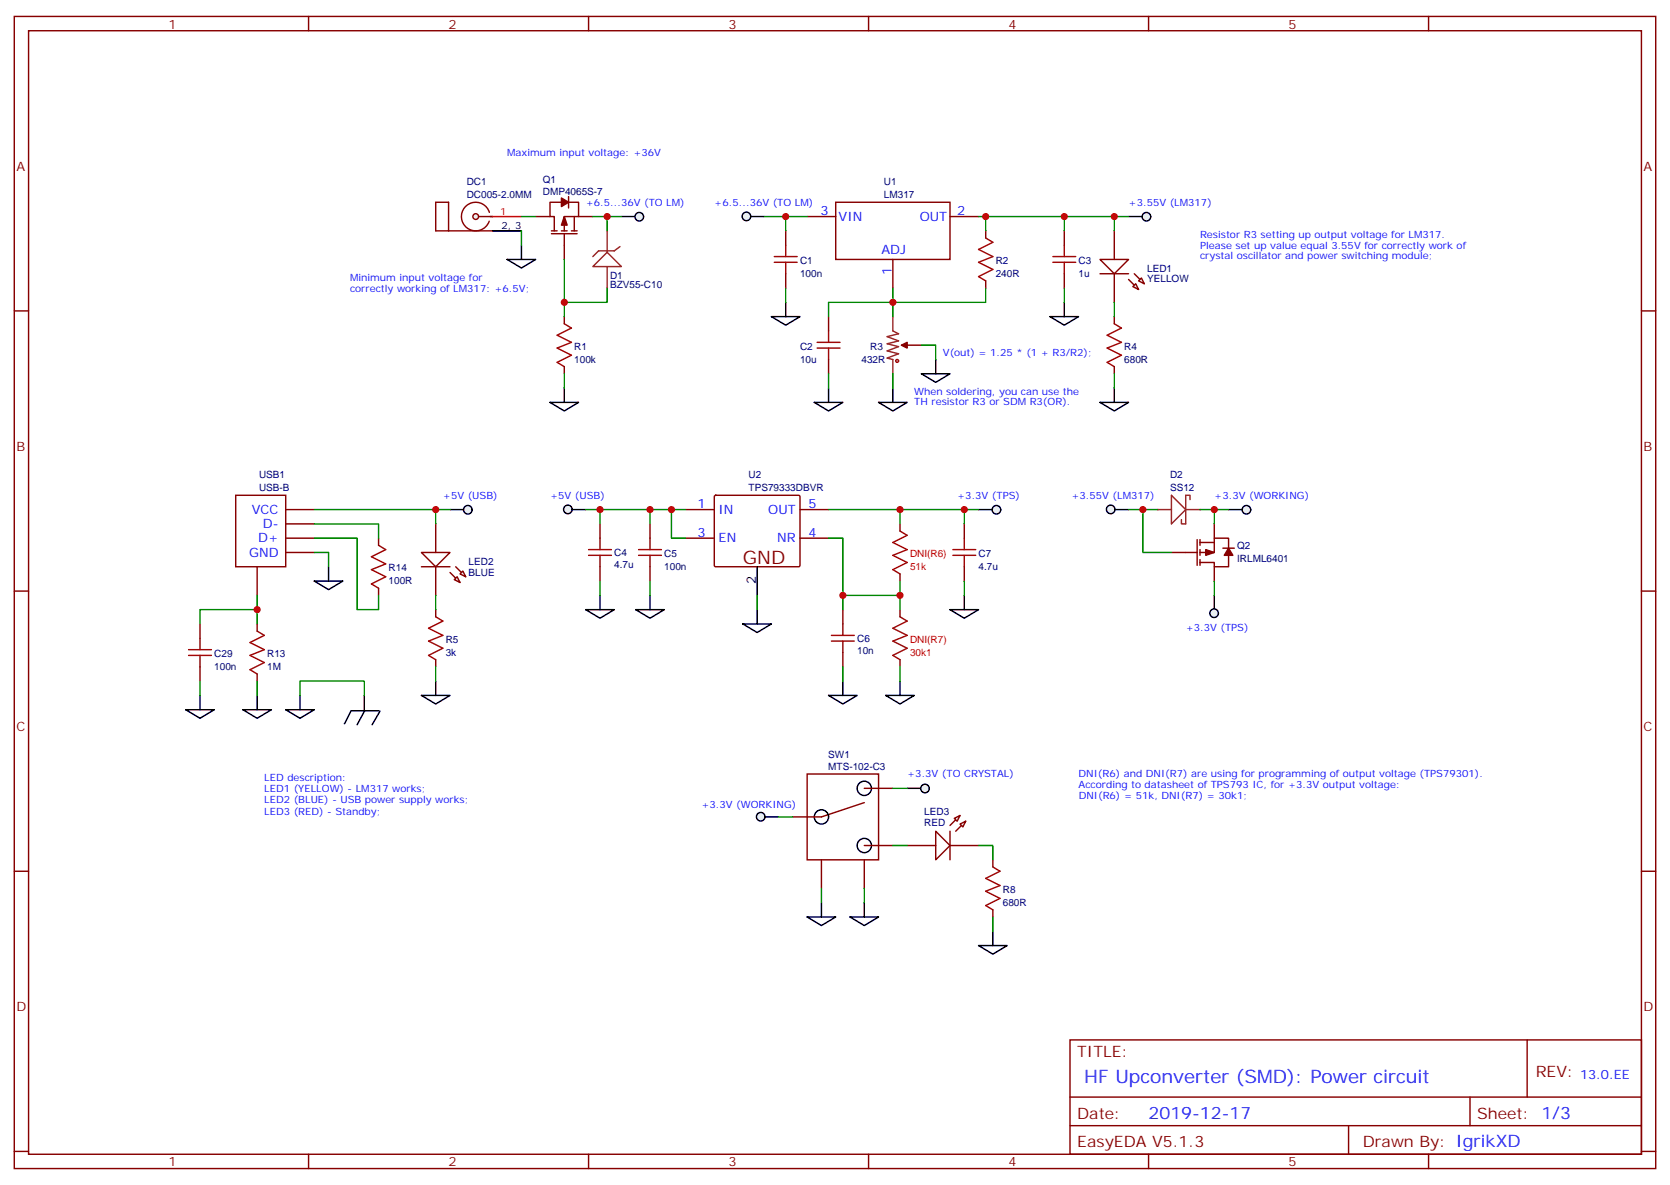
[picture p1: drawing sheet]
<svg xmlns="http://www.w3.org/2000/svg" width="412mm" height="292mm" viewBox="0 0 412 292" stroke-linecap="round" stroke-linejoin="round" font-family="sans-serif">
<g fill="none" stroke="#870000" stroke-width=".35">
<path d="M3.5 4.1h405.4v284.3h-405.4zM7.1 7.6h398.2v277.3h-398.2zM76.2 4.1v3.5M145.3 4.1v3.5M214.5 4.1v3.5M283.6 4.1v3.5M352.8 4.1v3.5M194 57v3.5M199.3 53.4h7.1M206.4 49.9h28.2v14.1h-28.2zM234.6 53.4h7.1M243.4 57v1.7"/>
<path d="M262.8 57v3.5M3.5 76.7h3.6M139.3 78.1v1.8M194 67.6v3.5M204.6 78.1v3.6M220.5 64v7.1M243.4 69.3v1.8M262.8 67.6v3.5M275.2 78.1v1.8M405.3 76.7h3.6M139.3 90.5v1.8M204.6 88.7v3.6"/>
<path d="M224 85.2h3.5M275.2 90.5v1.8M93.5 132.8v1.8M148.2 129.3v3.5M148.2 139.9v3.5M160.5 129.3v3.5M160.5 139.9v3.5M169.3 125.8h7.1M169.3 132.8h7.1M176.4 122.4l.3-.2 20.7 .1 .2 .3-.1 17.1-.3 .2-20.6-.1-.2-.3zM197.6 125.8h7M197.6 132.8h7"/>
<path d="M222.2 129.3v1.8M238.1 129.3v3.5M238.1 139.9v3.5M3.5 145.9h3.6M49.4 154v3.5M63.5 154v1.8M93.5 145.2v1.7M107.6 150.5v1.7M208.1 150.5v3.5M222.2 141.6v1.8M222.2 150.5v1.7M405.3 145.9h3.6"/>
<path d="M49.4 164.6v3.5M63.5 166.3v1.8M107.6 162.8v1.8M208.1 161v3.6M222.2 162.8v1.8M3.5 215h3.6M245.2 212.2v1.8M405.3 215h3.6M245.2 224.5v1.8M264.2 256.6h141.1v28.3h-141.1zM377.1 256.6v14.2M264.2 270.8h141.1"/>
<path d="M264.2 277.8h141.1M333 277.8v7.1M363 270.8v7M3.5 284.2h3.6M76.2 284.9v3.5M145.3 284.9v3.5M214.5 284.9v3.5M283.6 284.9v3.5M352.8 284.9v3.5M405.3 284.2h3.6"/>
</g>
<g fill="none" stroke="#a10000" stroke-width=".35">
<path d="M243.4 58.7l1.8 1.1-3.5 1.8 3.5 1.7-3.5 1.4 3.5 1.8-3.5 1.8 1.7 1M139.3 79.9l1.8 1.1-3.5 1.7 3.5 1.8-3.5 1.4 3.5 1.8-3.5 1.7 1.7 1.1M191.2 64.7h5.6M191.2 63.3h5.6M194 60.5v2.8M194 64.7v2.9M260 64.7h5.6M260 63.3h5.6M262.8 60.5v2.8M262.8 64.7v2.9M275.2 79.9l1.7 1.1-3.5 1.7 3.5 1.8-3.5 1.4 3.5 1.8-3.5 1.7 1.8 1.1M201.8 85.9h5.6"/>
<path d="M201.8 84.5h5.6M204.6 81.7v2.8M204.6 85.9v2.8M93.5 134.6l1.7 1-3.5 1.8 3.5 1.8-3.5 1.4 3.5 1.7-3.5 1.8 1.8 1.1M145.3 135.6h5.7M145.3 137.1h5.7M148.2 132.8v2.8M148.2 137.1v2.8M157.7 135.6h5.6M157.7 137.1h5.6M160.5 132.8v2.8M160.5 137.1v2.8"/>
<path d="M222.2 131.1l1.8 1-3.5 1.8 3.5 1.7-3.5 1.5 3.5 1.7-3.5 1.8 1.7 1M235.3 135.6h5.6M235.3 137.1h5.6M238.1 132.8v2.8M238.1 137.1v2.8M49.4 157.5v2.8M63.5 155.8l1.8 1-3.6 1.8 3.6 1.7-3.6 1.4 3.6 1.8-3.6 1.8 1.8 1M107.6 152.2l1.8 1.1-3.6 1.7 3.6 1.8-3.6 1.4 3.6 1.8-3.6 1.7 1.8 1.1M205.3 158.2h5.7M205.3 156.8h5.7M208.1 154v2.8M208.1 158.2v2.8"/>
<path d="M222.2 152.2l1.8 1.1-3.5 1.7 3.5 1.8-3.5 1.4 3.5 1.8-3.5 1.7 1.7 1.1M46.6 161.7h5.6M46.6 160.3h5.6M49.4 161.7v2.9M245.2 214l1.7 1-3.5 1.8 3.5 1.7-3.5 1.5 3.5 1.7-3.5 1.8 1.8 1"/>
<circle cx="221.5" cy="89.1" r=".35"/>
</g>
<path d="M187 139.9v7" fill="none" stroke="#000" stroke-width=".35"/>
<path d="M220.5 78.1v3.6l1.4 .7-2.8 .7 2.8 1-2.8 .7 2.8 .7-2.8 1.1 2.8 .7-2.8 1.1 1.4 .3v3.6M222.6 85.2h1.4M285.8 125.8h3.5M289.3 122.2l3.5 3.6-3.5 3.5zM292.8 125.8h3.5M293.9 123.3v-1.1h-1.1v7.1h-1.1v-1.1" fill="none" stroke="#8c2424" stroke-width=".35"/>
<path d="M222.6 85.2l1.4-.7v1.4z" fill="#870000" stroke="#870000" stroke-width=".35"/>
<g fill="#8c2424">
<circle cx="285.8" cy="125.8" r=".18"/>
<circle cx="296.3" cy="125.8" r=".18"/>
</g>
<g fill="none" stroke="#870000" stroke-width=".35">
<path d="M289.3 136.3h6.3M295.6 133.2v6.3M296.3 133.9h3.6M296.3 133.2v1.4M296.3 135.6v1.5M296.3 138.1v1.4M299.9 129.3v3.5M299.9 139.9v3.5M302 135.3h2.8M303.4 137.1v2.8h-3.5v-1.1h-3.6M303.4 135.3v-2.5h-3.5v3.5h-3.6M234.6 205.1v7.1"/>
<path d="M237.1 201.3l-2.5 2.4M238.5 202.7l-2.5 2.4"/>
</g>
<g fill="#870000" stroke="#870000" stroke-width=".35">
<path d="M297.7 135.6l2.2 .7-2.2 .8z"/>
<path d="M303.4 135.3l1 1.8h-2.1z"/>
</g>
<path d="M231.1 205.1l3.5 3.6-3.5 3.5z" fill="#fff" stroke="#870000" stroke-width=".35"/>
<g fill="#f0f0f0" stroke="#870000" stroke-width=".35">
<path d="M237.1 203.4l1.4-.7-.7 1.4z"/>
<path d="M235.7 202l1.4-.7-.7 1.4z"/>
</g>
<path d="M104.1 139.9h7M112.5 139.9l2.5 2.4M111.1 141.3l2.5 2.5M224 208.7h7.1M234.6 208.7h7.1" fill="none" stroke="#870000" stroke-width=".35"/>
<path d="M104.1 136.3h7l-3.5 3.6z" fill="#fff" stroke="#870000" stroke-width=".35"/>
<g fill="#f0f0f0" stroke="#870000" stroke-width=".35">
<path d="M112.2 143.1l.7-.8 .7 1.5z"/>
<path d="M113.6 141.6l.7-.7 .7 1.4z"/>
</g>
<path d="M271.6 67.6h7.1M278.7 69l2.5 2.4M280.1 67.6l2.5 2.4M107.6 129.3v7M107.6 139.9v7" fill="none" stroke="#870000" stroke-width=".35"/>
<path d="M271.6 64h7.1l-3.5 3.6z" fill="#fff" stroke="#870000" stroke-width=".35"/>
<g fill="#f0f0f0" stroke="#870000" stroke-width=".35">
<path d="M279.8 70.7l.7-.7 .7 1.4z"/>
<path d="M281.9 68.6l.7 1.4-1.4-.7z"/>
</g>
<path d="M275.2 57v7M275.2 67.6v7" fill="none" stroke="#870000" stroke-width=".35"/>
<path d="M58.2 122.2h12.4v17.7h-12.4z" fill="#fff" stroke="#870000" stroke-width=".35"/>
<path d="M110.8 57v-7.1h-3.2v7.1h14.1M118.2 53.4h3.5M63.5 139.9v7M70.6 125.8h7M70.6 129.3h7M70.6 132.8h7M70.6 136.3h7" fill="none" stroke="#870000" stroke-width=".35"/>
<circle cx="117.5" cy="53.4" r=".71" fill="#f0f0f0" stroke="#870000" stroke-width=".35"/>
<g fill="none" stroke="#870000" stroke-width=".35">
<path d="M120.8 52.4a3.5 3.5 0 0 0-5.4-1.8 3.5 3.5 0 0 0 0 5.7 3.5 3.5 0 0 0 5.4-1.7M132.3 53.4h3.5M136.2 57.7h6.3M136.2 57h1.4M138.6 49.9h-2.8v3.5h1.1v3.6M138.6 57h1.5M139.3 57.7v6.3M140.4 49.9h2.5v3.5h-3.6v3.6M140.4 48.5v2.8M141.1 57h1.4M141.8 53.4v3.6M142.9 53.4h3.5"/>
<path d="M199.3 191h17.7v21.2h-17.7zM213.4 198.1l-10.6 3.5h-7M213.4 194.6h7.1M202.8 212.2v7.1M213.4 208.7h7.1M213.4 212.2v7.1"/>
</g>
<path d="M121.7 53.4h7.1" fill="none" stroke="#f00" stroke-width=".35"/>
<g fill="none" stroke="#000" stroke-width=".35">
<path d="M121.7 57h7.1M111.1 125.8h3.6"/>
<circle cx="213.4" cy="194.6" r="1.76"/>
<circle cx="202.8" cy="201.6" r="1.76"/>
<circle cx="213.4" cy="208.7" r="1.76"/>
</g>
<g fill="#870000" stroke="#870000" stroke-width=".35">
<path d="M139.3 53.4l.8 2.2h-1.5z"/>
<path d="M138.6 48.9l1.8 1-1.8 1.1z"/>
</g>
<path d="M149.9 57v5.3M146.4 65.8l3.5-3.5 3.6 3.5zM149.9 65.8v5.3M153.1 60.9l-1.4 1h-3.9l-1.4 1.4" fill="none" stroke="#8c2424" stroke-width=".35"/>
<circle cx="115.5" cy="125.8" r="1.06" fill="#f0f0f0" stroke="#000" stroke-width=".35"/>
<path d="M188.7 201.6h3.6" fill="none" stroke="#000" stroke-width=".35"/>
<circle cx="187.9" cy="201.6" r="1.06" fill="#f0f0f0" stroke="#000" stroke-width=".35"/>
<path d="M224 194.6h3.5" fill="none" stroke="#000" stroke-width=".35"/>
<circle cx="228.4" cy="194.6" r="1.06" fill="#f0f0f0" stroke="#000" stroke-width=".35"/>
<path d="M278.7 53.4h3.5" fill="none" stroke="#000" stroke-width=".35"/>
<circle cx="283.1" cy="53.5" r="1.06" fill="#f0f0f0" stroke="#000" stroke-width=".35"/>
<path d="M185.2 53.4h3.5" fill="none" stroke="#000" stroke-width=".35"/>
<circle cx="184.3" cy="53.4" r="1.06" fill="#f0f0f0" stroke="#000" stroke-width=".35"/>
<path d="M153.5 53.4h3.5" fill="none" stroke="#000" stroke-width=".35"/>
<circle cx="157.9" cy="53.5" r="1.06" fill="#f0f0f0" stroke="#000" stroke-width=".35"/>
<path d="M141.1 125.8h3.5" fill="none" stroke="#000" stroke-width=".35"/>
<circle cx="140.2" cy="125.7" r="1.06" fill="#f0f0f0" stroke="#000" stroke-width=".35"/>
<path d="M241.7 125.8h3.5" fill="none" stroke="#000" stroke-width=".35"/>
<circle cx="246.1" cy="125.8" r="1.06" fill="#f0f0f0" stroke="#000" stroke-width=".35"/>
<path d="M275.2 125.8h3.5" fill="none" stroke="#000" stroke-width=".35"/>
<circle cx="274.3" cy="125.7" r="1.06" fill="#f0f0f0" stroke="#000" stroke-width=".35"/>
<path d="M299.9 146.9v3.6" fill="none" stroke="#000" stroke-width=".35"/>
<circle cx="299.8" cy="151.3" r="1.06" fill="#f0f0f0" stroke="#000" stroke-width=".35"/>
<path d="M303.4 125.8h3.5" fill="none" stroke="#000" stroke-width=".35"/>
<circle cx="307.8" cy="125.8" r="1.06" fill="#f0f0f0" stroke="#000" stroke-width=".35"/>
<g fill="none" stroke="#000" stroke-width=".35">
<path d="M125.2 64h7.1l-3.5 2.1zM128.8 60.5v3.5M190.5 78.1h7.1l-3.6 2.2zM194 74.6v3.5M259.3 78.1h7l-3.5 2.2zM262.8 74.6v3.5M135.8 99.3h7.1l-3.6 2.1zM139.3 95.8v3.5M201.1 99.3h7l-3.5 2.1zM204.6 95.8v3.5M217 99.3h7l-3.5 2.1zM220.5 95.8v3.5"/>
<path d="M227.5 92.3h7.1l-3.5 2.1zM231.1 88.7v3.6M271.6 99.3h7.1l-3.5 2.1zM275.2 95.8v3.5M81.1 139.9v3.5M77.6 143.4h7.1l-3.6 2.1zM144.6 150.5h7.1l-3.5 2.1zM148.2 146.9v3.6M157 150.5h7l-3.5 2.1zM160.5 146.9v3.6M183.4 154h7.1l-3.5 2.1zM187 150.5v3.5"/>
<path d="M234.6 150.5h7.1l-3.6 2.1zM238.1 146.9v3.6M45.9 175.2h7l-3.5 2.1zM49.4 171.6v3.6M60 175.2h7l-3.5 2.1zM63.5 171.6v3.6M70.6 175.2h7l-3.5 2.1zM74.1 171.6v3.6M86.7 175.4l-1.7 3.2M86.8 175.4h6.8M90 171.6v3.6M90 175.4l-1.8 3.5"/>
<path d="M93.8 175.5l-1.9 3.4M104.1 171.6h7l-3.5 2.1zM107.6 168.1v3.5M204.6 171.6h7.1l-3.6 2.1zM208.1 168.1v3.5M218.7 171.6h7.1l-3.6 2.1zM222.2 168.1v3.5M199.3 226.3h7.1l-3.6 2.1zM202.8 222.8v3.5M209.9 226.3h7.1l-3.6 2.1zM213.4 222.8v3.5M241.7 233.4h7l-3.5 2.1z"/>
<path d="M245.2 229.8v3.6"/>
</g>
<g fill="none" stroke="#008700" stroke-width=".35">
<path d="M128.8 57v3.5M128.8 53.4h3.5M146.4 53.4h3.5v3.6M149.9 53.4h3.6M188.7 53.4h5.3M199.3 53.4h-5.3v3.6M241.7 53.4h1.7v3.6M243.4 53.4h19.4v3.6M262.8 53.4h15.9M275.2 53.4v3.6M139.3 64v14.1M149.9 71.1v3.5h-10.6"/>
<path d="M194 71.1v3.5M204.6 78.1v-3.5h15.9v3.5M220.5 71.1v3.5h22.9v-3.5M262.8 71.1v3.5M275.2 74.6v3.5M139.3 92.3v3.5M204.6 92.3v3.5M220.5 92.3v3.5M227.5 85.2h3.6v3.5M275.2 92.3v3.5M77.6 125.8h30v3.5M77.6 136.3h3.5v3.6"/>
<path d="M77.6 129.3h15.9v3.5M77.6 132.8h10.6v17.7h5.3v-3.6M107.6 125.8h3.5M144.6 125.8h3.6M160.5 125.8h-12.3v3.5M165.8 125.8h-5.3v3.5M169.3 125.8h-3.5v7h3.5M204.6 132.8h3.5v17.7M204.6 125.8h37.1M222.2 125.8v3.5M238.1 125.8v3.5M278.7 125.8h7.1"/>
<path d="M282.2 125.8v10.5h7.1M296.3 125.8h7.1M299.9 125.8v3.5M63.5 150.5h-14.1v3.5M63.5 146.9v7.1M107.6 146.9v3.6M148.2 143.4v3.5M160.5 143.4v3.5M187 146.9v3.6M208.1 146.9h14.1M222.2 143.4v7.1M238.1 143.4v3.5"/>
<path d="M299.9 143.4v3.5M49.4 168.1v3.5M63.5 168.1v3.5M74.1 171.6v-3.5h15.9v3.5M107.6 164.6v3.5M208.1 164.6v3.5M222.2 164.6v3.5M220.5 194.6h3.5M192.3 201.6h3.5M202.8 219.3v3.5M213.4 219.3v3.5M220.5 208.7h3.5"/>
<path d="M241.7 208.7h3.5v3.5M245.2 226.3v3.5"/>
</g>
<g fill="#c00">
<circle cx="243.4" cy="53.4" r=".88"/>
<circle cx="262.8" cy="53.4" r=".88"/>
<circle cx="299.9" cy="125.8" r=".88"/>
<circle cx="63.5" cy="150.5" r=".88"/>
<circle cx="208.1" cy="146.9" r=".88"/>
<circle cx="222.3" cy="146.9" r=".88"/>
<circle cx="238.1" cy="125.8" r=".88"/>
<circle cx="222.3" cy="125.8" r=".88"/>
<circle cx="220.5" cy="74.6" r=".88"/>
<circle cx="275.2" cy="53.4" r=".88"/>
<circle cx="148.2" cy="125.8" r=".88"/>
<circle cx="165.8" cy="125.8" r=".88"/>
<circle cx="194" cy="53.4" r=".88"/>
<circle cx="160.5" cy="125.8" r=".88"/>
<circle cx="139.3" cy="74.6" r=".88"/>
<circle cx="149.9" cy="53.4" r=".88"/>
<circle cx="107.6" cy="125.8" r=".88"/>
<circle cx="282.2" cy="125.8" r=".88"/>
</g>
<text font-size="4.6" fill="#800" x="183.4" y="139.2">GND</text>
<text font-size="4.6" fill="#00f" x="267.8" y="267.2">HF Upconverter (SMD): Power circuit</text>
<text font-size="4.2" fill="#00f" x="283.6" y="276">2019-12-17</text>
<g font-size="3.9" fill="#800">
<text x="266" y="260.9">TITLE:</text>
<text x="379.2" y="265.8">REV:</text>
<text x="266" y="276">Date:</text>
<text x="364.8" y="276">Sheet: 1/3</text>
<text x="266" y="283.1">EasyEDA V5.1.3</text>
<text x="336.5" y="283.1">Drawn By: IgrikXD</text>
</g>
<g font-size="3.2" fill="#800">
<text x="41.6" y="7.1">1</text>
<text x="110.8" y="7.1">2</text>
<text x="179.9" y="7.1">3</text>
<text x="249.1" y="7.1">4</text>
<text x="318.2" y="7.1">5</text>
<text x="4.1" y="42.2">A</text>
<text x="405.9" y="42.2">A</text>
<text x="4.1" y="111.3">B</text>
<text x="405.9" y="111.3">B</text>
<text x="4.1" y="180.4">C</text>
<text x="405.9" y="180.4">C</text>
<text x="4.1" y="249.6">D</text>
<text x="405.9" y="249.6">D</text>
<text x="41.6" y="287.9">1</text>
<text x="110.8" y="287.9">2</text>
<text x="179.9" y="287.9">3</text>
<text x="249.1" y="287.9">4</text>
<text x="318.2" y="287.9">5</text>
</g>
<g font-size="3.2" fill="#00f">
<text x="202.6" y="53.1">3</text>
<text x="236.4" y="53.1">2</text>
<text x="207.1" y="54.5">VIN</text>
<text x="227.1" y="54.5">OUT</text>
<text x="217.7" y="62.7">ADJ</text>
<text x="220.1" y="67.8" transform="rotate(-90 220.1 67.8)">1</text>
<text x="172.3" y="125.4">1</text>
<text x="199.7" y="125.4">5</text>
<text x="62.2" y="126.8">VCC</text>
<text x="64.9" y="130.4">D-</text>
<text x="177.4" y="126.8">IN</text>
<text x="189.7" y="126.8">OUT</text>
<text x="61.5" y="137.4">GND</text>
<text x="63.8" y="133.9">D+</text>
<text x="172.3" y="132.5">3</text>
<text x="177.4" y="133.9">EN</text>
<text x="191.9" y="133.9">NR</text>
<text x="199.7" y="132.5">4</text>
<text x="390.2" y="266.2">13.0.EE</text>
</g>
<text font-size="3.2" x="186.6" y="144" transform="rotate(-90 186.6 144)">2</text>
<g font-size="2.5" fill="#00f">
<text x="125.2" y="38.4">Maximum input voltage: +36V</text>
<text x="144.6" y="50.8">+6.5...36V (TO LM)</text>
<text x="176.4" y="50.8">+6.5...36V (TO LM)</text>
<text x="278.7" y="50.8">+3.55V (LM317)</text>
<text x="296.3" y="58.7">Resistor R3 setting up output voltage for LM317.</text>
<text x="296.3" y="64">crystal oscillator and power switching module;</text>
<text x="296.4" y="61.3">Please set up value equal 3.55V for correctly work of</text>
<text x="86.4" y="69.3">Minimum input voltage for</text>
<text x="86.4" y="72">correctly working of LM317: +6.5V;</text>
<text x="232.8" y="87.8">V(out) = 1.25 * (1 + R3/R2);</text>
<text x="225.8" y="97.5">When soldering, you can use the</text>
<text x="225.8" y="100">TH resistor R3 or SDM R3(OR).</text>
<text x="109.4" y="123.1">+5V (USB)</text>
<text x="135.8" y="123.1">+5V (USB)</text>
<text x="236.4" y="123.1">+3.3V (TPS)</text>
<text x="264.6" y="123.1">+3.55V (LM317)</text>
<text x="299.9" y="123.1">+3.3V (WORKING)</text>
<text x="292.8" y="155.8">+3.3V (TPS)</text>
<text x="224" y="191.9">+3.3V (TO CRYSTAL)</text>
<text x="266.3" y="191.9">DNI(R6) and DNI(R7) are using for programming of output voltage (TPS79301).</text>
<text x="65.3" y="192.8">LED description:</text>
<text x="65.3" y="195.4">LED1 (YELLOW) - LM317 works;</text>
<text x="266.3" y="194.6">According to datasheet of TPS793 IC, for +3.3V output voltage:</text>
<text x="266.4" y="197.1">DNI(R6) = 51k, DNI(R7) = 30k1;</text>
<text x="65.3" y="198.2">LED2 (BLUE) - USB power supply works;</text>
<text x="65.3" y="201">LED3 (RED) - Standby;</text>
<text x="173.2" y="199.3">+3.3V (WORKING)</text>
</g>
<g font-size="2.5" fill="#000080">
<text x="115.2" y="45.7">DC1</text>
<text x="134.1" y="45.2">Q1</text>
<text x="218.3" y="45.6">U1</text>
<text x="115.2" y="48.9">DC005-2.0MM</text>
<text x="134.1" y="48">DMP4065S-7</text>
<text x="218.3" y="48.9">LM317</text>
<text x="197.6" y="65.2">C1</text>
<text x="245.9" y="65.2">R2</text>
<text x="266.4" y="65.2">C3</text>
<text x="150.6" y="71.2">BZV55-C10</text>
<text x="150.6" y="68.7">D1</text>
<text x="197.6" y="68.4">100n</text>
<text x="245.9" y="68.3">240R</text>
<text x="266.3" y="68.3">1u</text>
<text x="283.3" y="69.7">YELLOW</text>
<text x="283.3" y="67.1">LED1</text>
<text x="141.8" y="89.5">100k</text>
<text x="141.8" y="86.3">R1</text>
<text x="197.6" y="89.5">10u</text>
<text x="197.6" y="86.4">C2</text>
<text x="212.8" y="89.5">432R</text>
<text x="214.9" y="86.3">R3</text>
<text x="277.6" y="89.5">680R</text>
<text x="277.6" y="86.3">R4</text>
<text x="64" y="118">USB1</text>
<text x="184.9" y="118">U2</text>
<text x="288.9" y="118">D2</text>
<text x="64" y="121.2">USB-B</text>
<text x="184.9" y="121.2">TPS79333DBVR</text>
<text x="288.9" y="121.2">SS12</text>
<text x="151.7" y="137.2">C4</text>
<text x="164" y="137.4">C5</text>
<text x="241.7" y="137.5">C7</text>
<text x="305.5" y="135.4">Q2</text>
<text x="96" y="141">R14</text>
<text x="115.7" y="142.2">BLUE</text>
<text x="115.7" y="139.3">LED2</text>
<text x="151.7" y="140.3">4.7u</text>
<text x="164" y="140.6">100n</text>
<text x="241.7" y="140.7">4.7u</text>
<text x="305.5" y="138.7">IRLML6401</text>
<text x="96" y="144.2">100R</text>
<text x="110.1" y="161.8">3k</text>
<text x="110.1" y="158.7">R5</text>
<text x="211.7" y="161.4">10n</text>
<text x="211.7" y="158.4">C6</text>
<text x="52.9" y="165.3">100n</text>
<text x="52.9" y="162.1">C29</text>
<text x="66" y="165.4">1M</text>
<text x="66" y="162.2">R13</text>
<text x="204.5" y="190">MTS-102-C3</text>
<text x="204.5" y="187">SW1</text>
<text x="228.2" y="203.9">RED</text>
<text x="228.2" y="201.1">LED3</text>
<text x="247.7" y="220.4">R8</text>
<text x="247.6" y="223.6">680R</text>
</g>
<g font-size="2.5" fill="#f00">
<text x="123.5" y="53.1">1</text>
<text x="224.7" y="137.5">DNI(R6)</text>
<text x="224.7" y="140.7">51k</text>
<text x="224.7" y="161.8">30k1</text>
<text x="224.7" y="158.7">DNI(R7)</text>
</g>
<text font-size="2.5" x="123.9" y="56.6">2, 3</text>
</svg>
